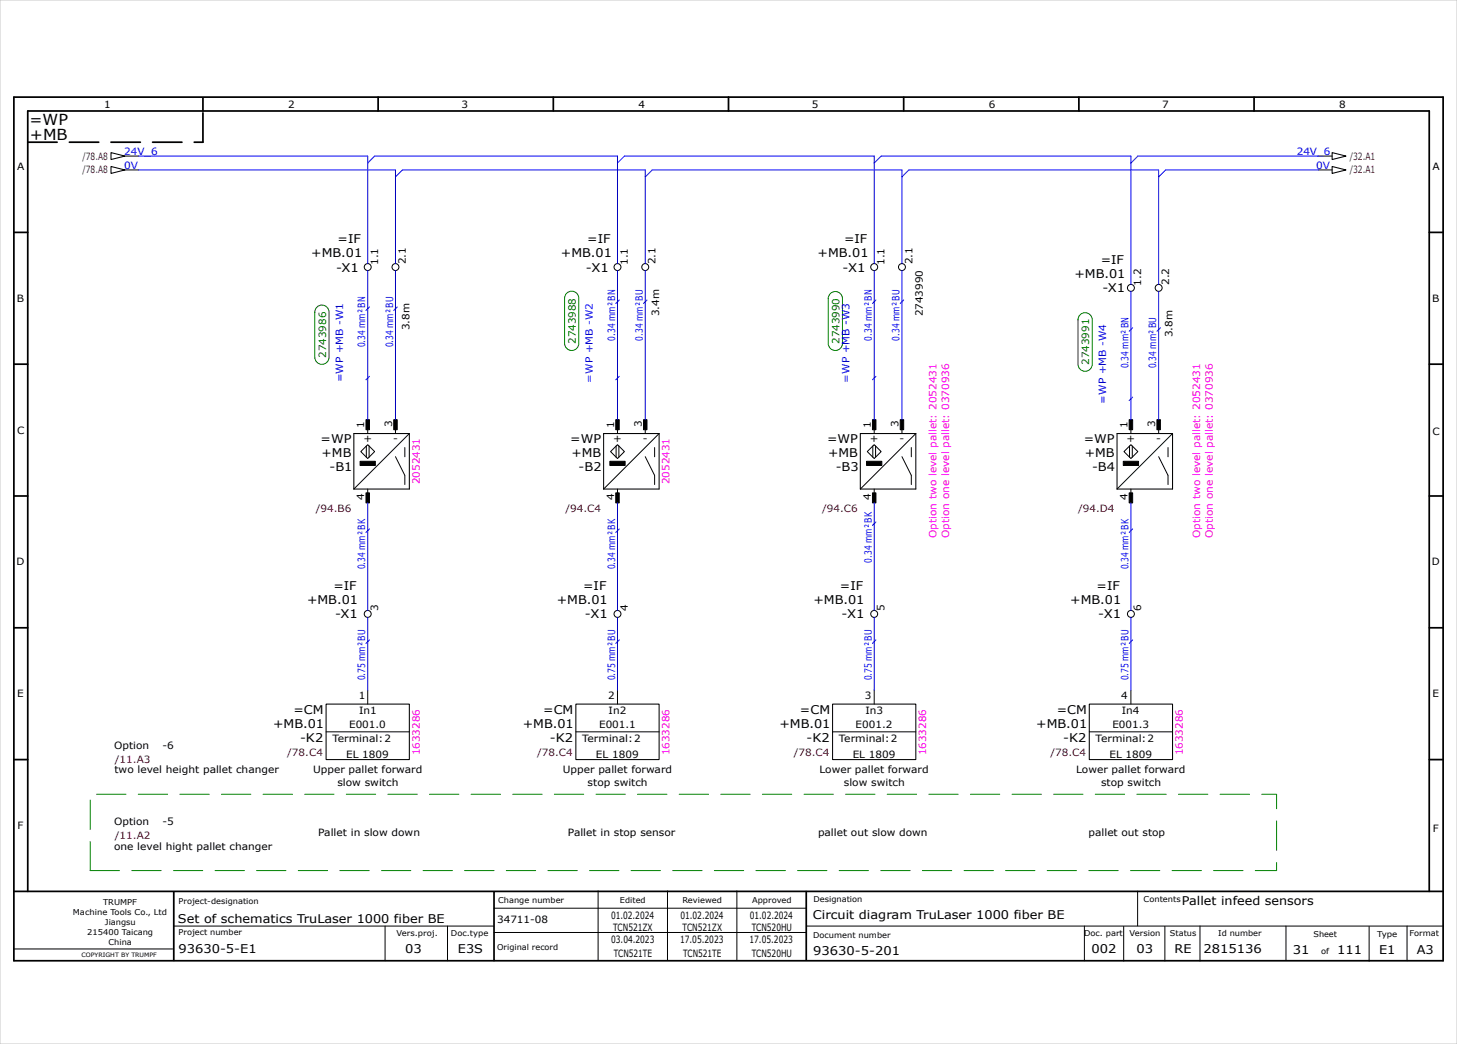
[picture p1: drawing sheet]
<svg xmlns="http://www.w3.org/2000/svg" width="420mm" height="301mm" viewBox="0 0 420 301" stroke-linecap="round" stroke-linejoin="round" font-family="sans-serif">
<g fill="none" stroke="#000" stroke-width=".5">
<path d="M4 28h412v249h-412zM58.5 28.2v3.8M109 28v4M159.5 28v4M210 28v4M260.5 28v4M311 28v4M361.5 28v4M4 67h4M412 67h4M4 105h4M412 105h4"/>
<path d="M4 143h4M412 143h4M4 181h4M412 181h4M4 219h4M412 219h4M4 257h412M8 257v-225h404v225M50.1 257.1v19.8M142.4 257.2v19.8M232.4 257.1v19.7"/>
</g>
<g fill="none" stroke="#000" stroke-width=".29">
<path d="M36 45h4M36 49h4M380 45h4M380 49h4M105.6 128.6v3.2M106 128.2l2 2-2 2-2-2zM106 123v2M106.4 128.6v3.2M114 123v2M114 131.7l2.7 5.3M116.7 129v2.7M116.7 137v2.7"/>
<path d="M118 125l-16 16M177.6 128.6v3.2M178 128.2l2 2-2 2-2-2zM178 123v2M178.4 128.6v3.2M186 123v2M186 131.7l2.7 5.3M188.7 129v2.7M188.7 137v2.7M190 125l-16 16M250 130.2l2-2 2 2-2 2zM251.6 128.6v3.2"/>
<path d="M252 123v2M252.4 128.6v3.2M260 123v2M260 131.7l2.7 5.3M262.7 129v2.7M262.7 137v2.7M264 125l-16 16M325.6 128.6v3.2M326 128.2l2 2-2 2-2-2zM326 123v2M326.4 128.6v3.2M334 123v2"/>
<path d="M334 131.7l2.7 5.3M336.7 129v2.7M336.7 137v2.7M338 125l-16 16M106 141v2M178 141v2M252 141v2M326 141v2M106 199v4M178 199v4M252 199v4M326 199v4"/>
<path d="M94 211h24M166 211h24M240 211h24M314 211h24M172.4 256.9v20M192.4 256.9v20M212.4 256.9v20M327.9 256.9v10M4.1 273.6h45.7M50.1 267h92.2M111 267v10M129 267v10"/>
<path d="M142.4 261.9h90M142.4 268.9h90M232.5 267h183.5M312.6 267v10M323.9 267.1v10M335.8 267.1v10M345.9 267v10.1M370.7 267v9.8M394.7 267.1v10M405.6 267v10"/>
<circle cx="106" cy="77" r="1"/>
<circle cx="114" cy="77" r="1"/>
<circle cx="178" cy="77" r="1"/>
<circle cx="186" cy="77" r="1"/>
<circle cx="252" cy="77" r="1"/>
<circle cx="260" cy="77" r="1"/>
<circle cx="326" cy="83" r="1"/>
<circle cx="334" cy="83" r="1"/>
<circle cx="106" cy="177" r="1"/>
<circle cx="178" cy="177" r="1"/>
<circle cx="252" cy="177" r="1"/>
<circle cx="326" cy="177" r="1"/>
</g>
<path d="M8 41h50.5M58.5 41v-8.8" fill="none" stroke="#000" stroke-width=".5" stroke-dasharray="8.5 3.5"/>
<path d="M0 0h420v301h-420z" fill="none" stroke="#c9c9c9" stroke-width=".29"/>
<path d="M26 229h342v22h-342z" fill="none" stroke="#008000" stroke-width=".29" stroke-dasharray="8.5 3.5"/>
<path d="M32 44l4 1-4 1zM32 48l4 1-4 1zM384 44l4 1-4 1zM384 48l4 1-4 1zM102 125h16v16h-16zM174 125h16v16h-16zM248 125h16v16h-16zM322 125h16v16h-16zM94 203h24v16h-24zM166 203h24v16h-24zM240 203h24v16h-24zM314 203h24v16h-24z" fill="none" stroke="#000" stroke-width=".3"/>
<g fill="#000" stroke="#000" stroke-width=".29">
<path d="M103.8 133h4.4v1.2h-4.4z" fill-rule="evenodd"/>
<path d="M105.5 121h1v2.9h-1z" fill-rule="evenodd"/>
<path d="M113.5 121h1v2.9h-1z" fill-rule="evenodd"/>
<path d="M175.8 133h4.4v1.2h-4.4z" fill-rule="evenodd"/>
<path d="M177.5 121h1v2.9h-1z" fill-rule="evenodd"/>
<path d="M185.5 121h1v2.9h-1z" fill-rule="evenodd"/>
<path d="M249.8 133h4.4v1.2h-4.4z" fill-rule="evenodd"/>
<path d="M251.5 121h1v2.9h-1z" fill-rule="evenodd"/>
<path d="M259.5 121h1v2.9h-1z" fill-rule="evenodd"/>
<path d="M323.8 133h4.4v1.2h-4.4z" fill-rule="evenodd"/>
<path d="M325.5 121h1v2.9h-1z" fill-rule="evenodd"/>
<path d="M333.5 121h1v2.9h-1z" fill-rule="evenodd"/>
<path d="M105.5 142.1h1v2.9h-1z" fill-rule="evenodd"/>
<path d="M177.5 142.1h1v2.9h-1z" fill-rule="evenodd"/>
<path d="M251.5 142.1h1v2.9h-1z" fill-rule="evenodd"/>
<path d="M325.5 142.1h1v2.9h-1z" fill-rule="evenodd"/>
</g>
<g fill="none" stroke="#00f" stroke-width=".29">
<path d="M40 49h74v27M40 45h66v31M106 47l2-2h70v31M114 51l2-2h70v27M178 47l2-2h72v31M186 51l2-2h72v27M252 47l2-2h72v37M260 51l2-2h72v33M380 45h-52l-2 2M380 49h-44l-2 2M106 78v43M114 78v43"/>
<path d="M178 78v43M186 78v43M252 78v43M260 78v43M326 84v37M334 84v37M106 145v31M178 145v31M252 145v31M326 145v31M106 178v21M178 178v21"/>
<path d="M252 178v21M326 178v21"/>
</g>
<g fill="#fff" stroke="#008000" stroke-width=".29">
<path d="M91.4 88.6a2.05 2.05 0 0 1 2.2-.5 2.05 2.05 0 0 1 1.2 1.9v13a2.05 2.05 0 0 1-2 2 2.05 2.05 0 0 1-2.1-2v-13z" fill-rule="evenodd"/>
<path d="M163.4 84.6a2.05 2.05 0 0 1 2.2-.5 2.05 2.05 0 0 1 1.3 1.9v13a2.05 2.05 0 0 1-2.1 2.1 2.05 2.05 0 0 1-2-2.1v-13z" fill-rule="evenodd"/>
<path d="M239.4 84.7a2.05 2.05 0 0 1 2.2-.5 2.05 2.05 0 0 1 1.3 1.9v12.9a2.05 2.05 0 0 1-2.1 2.1 2.05 2.05 0 0 1-2-2.1v-12.9z" fill-rule="evenodd"/>
<path d="M311.4 90.8a2.05 2.05 0 0 1 2.2-.5 2.05 2.05 0 0 1 1.2 1.9v12.8a2.05 2.05 0 0 1-2 2 2.05 2.05 0 0 1-2.1-2v-12.8z" fill-rule="evenodd"/>
</g>
<g fill="none" stroke="#00f" stroke-width=".3">
<path d="M106.5 88.5l-1 1M114.5 88.5l-1 1M178.5 86.5l-1 1M186.5 86.5l-1 1M252.5 86.5l-1 1M260.5 86.5l-1 1M326.5 94.5l-1 1M334.5 94.5l-1 1M106.5 108.5l-1 1M178.5 108.5l-1 1M252.5 108.5l-1 1M326.5 114.5l-1 1"/>
<path d="M106.5 152.5l-1 1M178.5 152.5l-1 1M252.5 150.5l-1 1M326.5 152.5l-1 1M106.5 184.5l-1 1M178.5 184.5l-1 1M252.5 184.5l-1 1M326.5 184.5l-1 1"/>
</g>
<g font-size="4.4">
<text x="8.5" y="36">=WP</text>
<text x="8.6" y="40.5">+MB</text>
</g>
<g font-size="3.5">
<text x="97.3" y="70.2">=IF</text>
<text x="169.3" y="70.2">=IF</text>
<text x="243.3" y="70.2">=IF</text>
<text x="89.7" y="74.2">+MB.01</text>
<text x="161.7" y="74.2">+MB.01</text>
<text x="235.7" y="74.2">+MB.01</text>
<text x="317.3" y="76.2">=IF</text>
<text x="96.9" y="78.5">-X1</text>
<text x="168.9" y="78.5">-X1</text>
<text x="242.9" y="78.5">-X1</text>
<text x="309.7" y="80.2">+MB.01</text>
<text x="317.8" y="84.2">-X1</text>
<text x="92.4" y="127.7">=WP</text>
<text x="92.7" y="131.7">+MB</text>
<text x="164.4" y="127.7">=WP</text>
<text x="164.7" y="131.7">+MB</text>
<text x="238.4" y="127.7">=WP</text>
<text x="238.7" y="131.7">+MB</text>
<text x="312.4" y="127.7">=WP</text>
<text x="312.7" y="131.7">+MB</text>
<text x="95" y="135.7">-B1</text>
<text x="166.8" y="135.7">-B2</text>
<text x="240.9" y="135.7">-B3</text>
<text x="314.8" y="135.7">-B4</text>
<text x="96.1" y="170.2">=IF</text>
<text x="168.1" y="170.2">=IF</text>
<text x="242.1" y="170.2">=IF</text>
<text x="316.1" y="170.2">=IF</text>
<text x="88.5" y="174.2">+MB.01</text>
<text x="96.6" y="178.2">-X1</text>
<text x="160.5" y="174.2">+MB.01</text>
<text x="168.6" y="178.2">-X1</text>
<text x="234.5" y="174.2">+MB.01</text>
<text x="242.6" y="178.2">-X1</text>
<text x="308.5" y="174.2">+MB.01</text>
<text x="316.6" y="178.2">-X1</text>
<text x="78.7" y="209.8">+MB.01</text>
<text x="84.6" y="205.8">=CM</text>
<text x="150.7" y="209.8">+MB.01</text>
<text x="156.6" y="205.8">=CM</text>
<text x="224.7" y="209.8">+MB.01</text>
<text x="230.6" y="205.8">=CM</text>
<text x="298.7" y="209.8">+MB.01</text>
<text x="304.6" y="205.8">=CM</text>
<text x="86.5" y="213.8">-K2</text>
<text x="158.5" y="213.8">-K2</text>
<text x="232.5" y="213.8">-K2</text>
<text x="306.5" y="213.8">-K2</text>
<text x="340.7" y="261">Pallet infeed sensors</text>
<text x="51.3" y="266">Set of schematics TruLaser 1000 fiber BE</text>
<text x="234.3" y="265">Circuit diagram TruLaser 1000 fiber BE</text>
<text x="51.5" y="274.7">93630-5-E1</text>
<text x="116.8" y="274.9">03</text>
<text x="132" y="274.9">E3S</text>
<text x="234.4" y="275.3">93630-5-201</text>
<text x="314.6" y="274.8">002</text>
<text x="327.6" y="274.9">03</text>
<text x="338.6" y="274.8">RE</text>
<text x="346.9" y="274.7">2815136</text>
<text x="372.7" y="275">31</text>
<text x="385.4" y="275">111</text>
<text x="397.6" y="275">E1</text>
<text x="408.4" y="275">A3</text>
</g>
<g font-size="2.9">
<text x="30" y="31">1</text>
<text x="83" y="31">2</text>
<text x="133.1" y="31">3</text>
<text x="184.1" y="31">4</text>
<text x="234.1" y="31">5</text>
<text x="285" y="31">6</text>
<text x="335" y="31">7</text>
<text x="386" y="31">8</text>
<text x="5" y="49">A</text>
<text x="413" y="49">A</text>
<text x="109" y="76.4" transform="rotate(-90 109 76.4)">1.1</text>
<text x="117" y="76.2" transform="rotate(-90 117 76.2)">2.1</text>
<text x="181" y="76.4" transform="rotate(-90 181 76.4)">1.1</text>
<text x="189" y="76.2" transform="rotate(-90 189 76.2)">2.1</text>
<text x="255" y="76.4" transform="rotate(-90 255 76.4)">1.1</text>
<text x="263" y="76.2" transform="rotate(-90 263 76.2)">2.1</text>
<text x="329" y="82.4" transform="rotate(-90 329 82.4)">1.2</text>
<text x="337" y="82.2" transform="rotate(-90 337 82.2)">2.2</text>
<text x="4.8" y="87">B</text>
<text x="412.8" y="87">B</text>
<text x="118" y="95.2" transform="rotate(-90 118 95.2)">3.8m</text>
<text x="190" y="91.2" transform="rotate(-90 190 91.2)">3.4m</text>
<text x="266" y="91.2" transform="rotate(-90 266 91.2)">2743990</text>
<text x="338" y="97.2" transform="rotate(-90 338 97.2)">3.8m</text>
<text x="5" y="125">C</text>
<text x="105" y="123.4" transform="rotate(-90 105 123.4)">1</text>
<text x="113" y="123.2" transform="rotate(-90 113 123.2)">3</text>
<text x="177" y="123.4" transform="rotate(-90 177 123.4)">1</text>
<text x="185" y="123.2" transform="rotate(-90 185 123.2)">3</text>
<text x="251" y="123.4" transform="rotate(-90 251 123.4)">1</text>
<text x="259" y="123.2" transform="rotate(-90 259 123.2)">3</text>
<text x="325" y="123.4" transform="rotate(-90 325 123.4)">1</text>
<text x="333" y="123.2" transform="rotate(-90 333 123.2)">3</text>
<text x="413" y="125.5">C</text>
<text x="104.7" y="127.5">+</text>
<text x="113.3" y="127.5">-</text>
<text x="176.8" y="127.5">+</text>
<text x="185.3" y="127.5">-</text>
<text x="250.7" y="127.5">+</text>
<text x="259.3" y="127.5">-</text>
<text x="324.7" y="127.5">+</text>
<text x="333.3" y="127.5">-</text>
<text x="105" y="144.1" transform="rotate(-90 105 144.1)">4</text>
<text x="177" y="144.1" transform="rotate(-90 177 144.1)">4</text>
<text x="251" y="144.1" transform="rotate(-90 251 144.1)">4</text>
<text x="325" y="144.1" transform="rotate(-90 325 144.1)">4</text>
<text x="4.8" y="163">D</text>
<text x="412.7" y="163">D</text>
<text x="109" y="176.2" transform="rotate(-90 109 176.2)">3</text>
<text x="181" y="176.1" transform="rotate(-90 181 176.1)">4</text>
<text x="255" y="176.2" transform="rotate(-90 255 176.2)">5</text>
<text x="329" y="176.2" transform="rotate(-90 329 176.2)">6</text>
<text x="5" y="201">E</text>
<text x="103.4" y="201.5">1</text>
<text x="175.3" y="201.5">2</text>
<text x="249.3" y="201.5">3</text>
<text x="323.2" y="201.5">4</text>
<text x="413" y="201">E</text>
<text x="100.6" y="210">E001.0</text>
<text x="103.5" y="206">In1</text>
<text x="172.7" y="210">E001.1</text>
<text x="175.5" y="206">In2</text>
<text x="246.6" y="210">E001.2</text>
<text x="249.4" y="206">In3</text>
<text x="320.6" y="210">E001.3</text>
<text x="323.4" y="206">In4</text>
<text x="32.9" y="216">Option</text>
<text x="46.8" y="216">-6</text>
<text x="95.8" y="214">Terminal:2</text>
<text x="167.8" y="214">Terminal:2</text>
<text x="241.8" y="214">Terminal:2</text>
<text x="315.8" y="214">Terminal:2</text>
<text x="99.8" y="218.5">EL 1809</text>
<text x="171.8" y="218.5">EL 1809</text>
<text x="245.8" y="218.5">EL 1809</text>
<text x="319.8" y="218.5">EL 1809</text>
<text x="33" y="223">two level height pallet changer</text>
<text x="90.3" y="223">Upper pallet forward</text>
<text x="97.2" y="226.6">slow switch</text>
<text x="162.2" y="223">Upper pallet forward</text>
<text x="169.4" y="226.6">stop switch</text>
<text x="236.2" y="223">Lower pallet forward</text>
<text x="243.3" y="226.6">slow switch</text>
<text x="310.2" y="223">Lower pallet forward</text>
<text x="317.4" y="226.6">stop switch</text>
<text x="5.1" y="239">F</text>
<text x="32.9" y="238">Option</text>
<text x="46.8" y="238">-5</text>
<text x="32.9" y="245">one level hight pallet changer</text>
<text x="91.7" y="241">Pallet in slow down</text>
<text x="163.7" y="241">Pallet in stop sensor</text>
<text x="235.8" y="241">pallet out slow down</text>
<text x="313.8" y="241">pallet out stop</text>
<text x="413" y="240">F</text>
<text x="143.3" y="266">34711-08</text>
<text x="176.1" y="264.9">01.02.2024</text>
<text x="176.8" y="268.4">TCN521ZX</text>
<text x="196.1" y="264.9">01.02.2024</text>
<text x="196.8" y="268.4">TCN521ZX</text>
<text x="216.1" y="264.9">01.02.2024</text>
<text x="216.7" y="268.4">TCN520HU</text>
<text x="176.2" y="271.9">03.04.2023</text>
<text x="176.9" y="275.9">TCN521TE</text>
<text x="196" y="271.9">17.05.2023</text>
<text x="196.9" y="275.9">TCN521TE</text>
<text x="216" y="271.9">17.05.2023</text>
<text x="216.7" y="275.9">TCN520HU</text>
</g>
<g font-size="2.9" fill="#b60000">
<text x="23.8" y="46">/78.A8</text>
<text x="389.1" y="46">/32.A1</text>
<text x="23.8" y="50">/78.A8</text>
<text x="389.1" y="50">/32.A1</text>
<text x="91" y="147.7">/94.B6</text>
<text x="163" y="147.7">/94.C4</text>
<text x="237" y="147.7">/94.C6</text>
<text x="310.8" y="147.7">/94.D4</text>
<text x="33.1" y="220">/11.A3</text>
<text x="82.8" y="218">/78.C4</text>
<text x="154.8" y="218">/78.C4</text>
<text x="228.8" y="218">/78.C4</text>
<text x="302.8" y="218">/78.C4</text>
<text x="33.1" y="242">/11.A2</text>
</g>
<g font-size="2.9" fill="#00f">
<text x="35.8" y="44.6">24V_6</text>
<text x="373.8" y="44.6">24V_6</text>
<text x="35.8" y="48.6">0V</text>
<text x="379.4" y="48.6">0V</text>
<text x="105.3" y="100.2" transform="rotate(-90 105.3 100.2)">0.34 mm² BN</text>
<text x="113.3" y="100.2" transform="rotate(-90 113.3 100.2)">0.34 mm² BU</text>
<text x="177.3" y="98.2" transform="rotate(-90 177.3 98.2)">0.34 mm² BN</text>
<text x="185.3" y="98.2" transform="rotate(-90 185.3 98.2)">0.34 mm² BU</text>
<text x="251.3" y="98.2" transform="rotate(-90 251.3 98.2)">0.34 mm² BN</text>
<text x="259.3" y="98.2" transform="rotate(-90 259.3 98.2)">0.34 mm² BU</text>
<text x="325.3" y="106.2" transform="rotate(-90 325.3 106.2)">0.34 mm² BN</text>
<text x="333.3" y="106.2" transform="rotate(-90 333.3 106.2)">0.34 mm² BU</text>
<text x="98.9" y="110.2" transform="rotate(-90 98.9 110.2)">=WP +MB -W1</text>
<text x="170.9" y="110.3" transform="rotate(-90 170.9 110.3)">=WP +MB -W2</text>
<text x="244.9" y="110.3" transform="rotate(-90 244.9 110.3)">=WP +MB -W3</text>
<text x="318.9" y="116.4" transform="rotate(-90 318.9 116.4)">=WP +MB -W4</text>
<text x="105.3" y="164.2" transform="rotate(-90 105.3 164.2)">0.34 mm² BK</text>
<text x="177.3" y="164.2" transform="rotate(-90 177.3 164.2)">0.34 mm² BK</text>
<text x="251.3" y="162.2" transform="rotate(-90 251.3 162.2)">0.34 mm² BK</text>
<text x="325.3" y="164.2" transform="rotate(-90 325.3 164.2)">0.34 mm² BK</text>
<text x="105.3" y="196.2" transform="rotate(-90 105.3 196.2)">0.75 mm² BU</text>
<text x="177.3" y="196.2" transform="rotate(-90 177.3 196.2)">0.75 mm² BU</text>
<text x="251.3" y="196.2" transform="rotate(-90 251.3 196.2)">0.75 mm² BU</text>
<text x="325.3" y="196.2" transform="rotate(-90 325.3 196.2)">0.75 mm² BU</text>
</g>
<g font-size="2.9" fill="#008000">
<text x="166" y="99.2" transform="rotate(-90 166 99.2)">2743988</text>
<text x="242" y="99.2" transform="rotate(-90 242 99.2)">2743990</text>
<text x="94" y="103.2" transform="rotate(-90 94 103.2)">2743986</text>
<text x="314" y="105.2" transform="rotate(-90 314 105.2)">2743991</text>
</g>
<g font-size="2.9" fill="#f0f">
<text x="121" y="139.6" transform="rotate(-90 121 139.6)">2052431</text>
<text x="193" y="139.6" transform="rotate(-90 193 139.6)">2052431</text>
<text x="270" y="155.1" transform="rotate(-90 270 155.1)">Option two level pallet: 2052431</text>
<text x="273.6" y="155.1" transform="rotate(-90 273.6 155.1)">Option one level pallet: 0370936</text>
<text x="346" y="155.1" transform="rotate(-90 346 155.1)">Option two level pallet: 2052431</text>
<text x="349.6" y="155.1" transform="rotate(-90 349.6 155.1)">Option one level pallet: 0370936</text>
<text x="121" y="217.8" transform="rotate(-90 121 217.8)">1633286</text>
<text x="193" y="217.8" transform="rotate(-90 193 217.8)">1633286</text>
<text x="267" y="217.8" transform="rotate(-90 267 217.8)">1633286</text>
<text x="341" y="217.8" transform="rotate(-90 341 217.8)">1633286</text>
</g>
<g font-size="2.3">
<text x="21" y="263.8">Machine Tools Co., Ltd</text>
<text x="29.7" y="260.8">TRUMPF</text>
<text x="51.5" y="260.7">Project-designation</text>
<text x="143.6" y="260.4">Change number</text>
<text x="178.7" y="260.4">Edited</text>
<text x="196.7" y="260.4">Reviewed</text>
<text x="216.8" y="260.4">Approved</text>
<text x="234.5" y="260.2">Designation</text>
<text x="329.7" y="260.1">Contents</text>
<text x="25.2" y="269.6">215400 Taicang</text>
<text x="30.3" y="266.7">Jiangsu</text>
<text x="51.5" y="269.7">Project number</text>
<text x="114.3" y="269.9">Vers.proj.</text>
<text x="130" y="269.9">Doc.type</text>
<text x="312.5" y="269.8">Doc. part</text>
<text x="325.6" y="269.9">Version</text>
<text x="337.3" y="269.8">Status</text>
<text x="351.2" y="269.8">Id number</text>
<text x="406.4" y="270">Format</text>
<text x="31.3" y="272.5">China</text>
<text x="143.3" y="273.9">Original record</text>
<text x="234.4" y="270.3">Document number</text>
<text x="378.6" y="270">Sheet</text>
<text x="380.8" y="275">of</text>
<text x="397" y="270">Type</text>
</g>
<text font-size="1.7" x="23.5" y="275.8">COPYRIGHT BY TRUMPF</text>
</svg>
